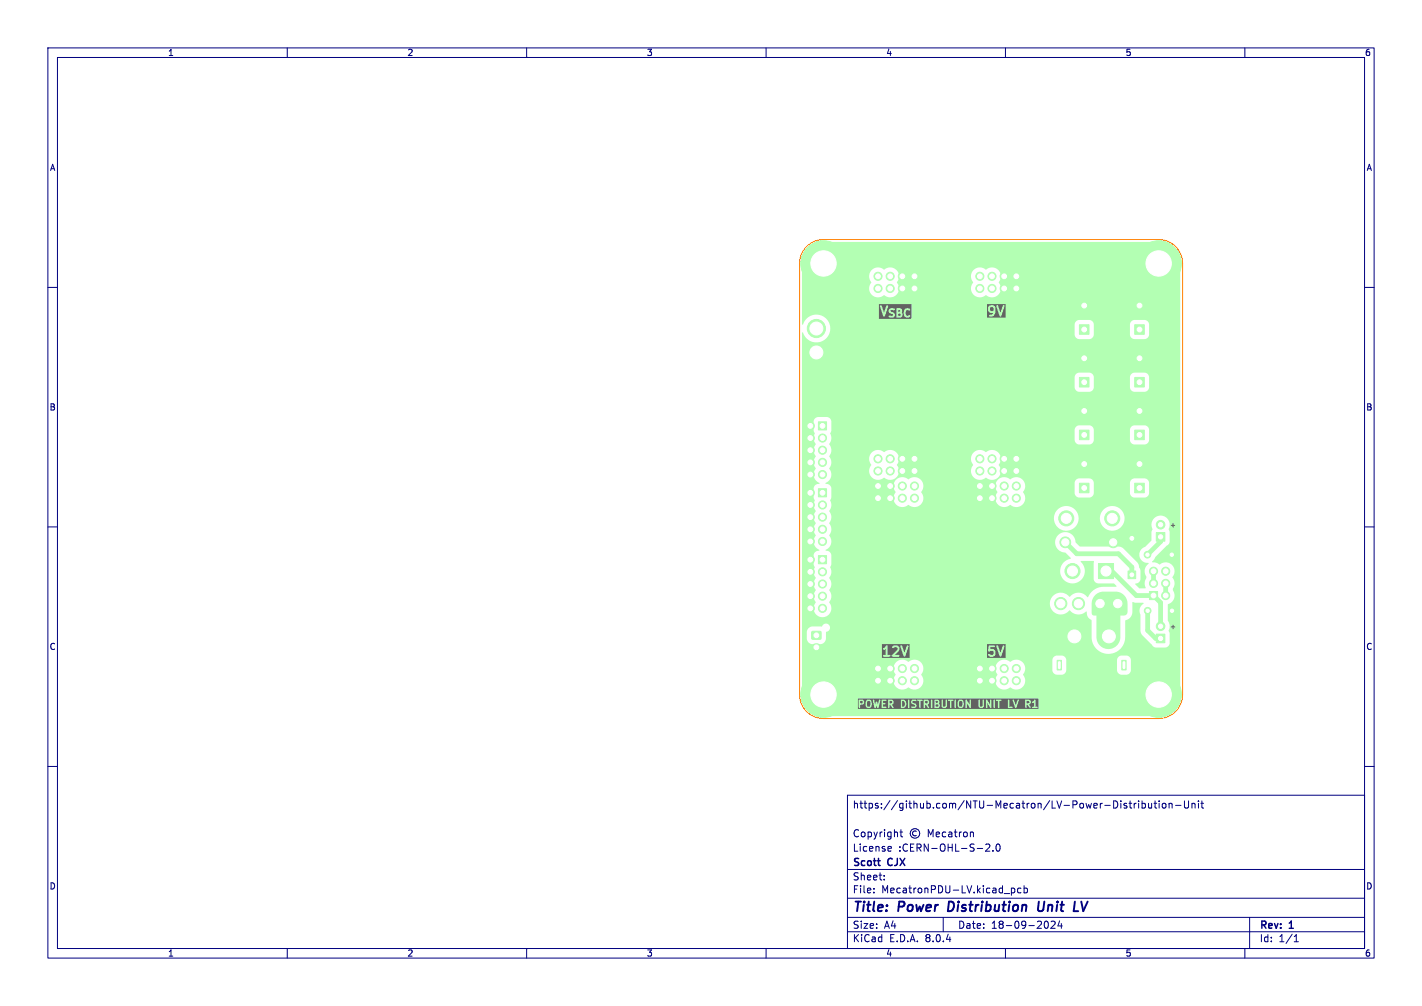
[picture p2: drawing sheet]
<svg xmlns="http://www.w3.org/2000/svg" width="297mm" height="210mm" viewBox="0 0 297 210" stroke-linecap="round" stroke-linejoin="round" font-family="sans-serif">
<g fill="#b3ffb3" stroke="#b3ffb3" stroke-width=".21">
<path d="M170.9 116h1.7v1.7h-1.7z"/>
<path d="M169.6 131.9h1.8v1.5h-1.8z"/>
<path d="M235.6 119.2h1.6v1.6h-1.6z"/>
<path d="M240.1 123.5h1.7v1.7h-1.7z"/>
<path d="M237 67.8h2v2h-2z"/>
<path d="M225.5 78.8h2v2h-2z"/>
<path d="M220.8 137.9h.9v2h-.9z"/>
<path d="M234.3 137.9h.9v2h-.9z"/>
<path d="M222.7 131.1l.5-.3h2.2a1.03 1.03 0 0 1 1.1 1v2.1a1.03 1.03 0 0 1-1.1 1h-2a1.03 1.03 0 0 1-1-1v-2.3z"/>
<path d="M237 78.8h2v2h-2z"/>
<path d="M237 89.8h2v2h-2z"/>
<path d="M168.6 71.7h3.8v3.8h-3.8z"/>
<path d="M229.4 117.6h3.2v3.2h-3.2z"/>
<path d="M170.9 102h1.7v1.7h-1.7z"/>
<path d="M241.5 111.2h1.8v1.8h-1.8z"/>
<path d="M225.5 67.8h2v2h-2z"/>
<path d="M170.9 88.1h1.7v1.7h-1.7z"/>
<path d="M237 100.9h2v2h-2z"/>
<path d="M225.5 100.9h2v2h-2z"/>
<path d="M241.5 132.4h1.8v1.8h-1.8z"/>
<path d="M225.5 89.8h2v2h-2z"/>
<circle cx="169.2" cy="116.8" r=".85"/>
<circle cx="171.8" cy="119.4" r=".85"/>
<circle cx="169.2" cy="119.4" r=".85"/>
<circle cx="171.8" cy="121.9" r=".85"/>
<circle cx="169.2" cy="121.9" r=".85"/>
<circle cx="171.8" cy="124.5" r=".85"/>
<circle cx="169.2" cy="124.5" r=".85"/>
<circle cx="171.8" cy="127" r=".85"/>
<circle cx="169.2" cy="127" r=".85"/>
<circle cx="236.4" cy="112.4" r=".8"/>
<circle cx="239.7" cy="115.8" r=".7"/>
<circle cx="244.7" cy="115.8" r=".7"/>
<circle cx="239.7" cy="127.5" r=".7"/>
<circle cx="244.8" cy="127.5" r=".7"/>
<circle cx="243.5" cy="124.3" r=".85"/>
<circle cx="240.9" cy="121.8" r=".85"/>
<circle cx="243.5" cy="121.8" r=".85"/>
<circle cx="240.9" cy="119.2" r=".85"/>
<circle cx="243.5" cy="119.2" r=".85"/>
<circle cx="238" cy="63.8" r="1"/>
<circle cx="226.5" cy="74.8" r="1"/>
<circle cx="231.6" cy="132.9" r="2.05"/>
<circle cx="238" cy="74.8" r="1"/>
<circle cx="204.7" cy="98.3" r=".85"/>
<circle cx="204.7" cy="95.8" r=".85"/>
<circle cx="207.2" cy="60.2" r=".85"/>
<circle cx="204.7" cy="60.2" r=".85"/>
<circle cx="207.2" cy="57.7" r=".85"/>
<circle cx="204.7" cy="57.7" r=".85"/>
<circle cx="207.2" cy="98.3" r=".85"/>
<circle cx="207.2" cy="95.8" r=".85"/>
<circle cx="212.3" cy="98.3" r=".85"/>
<circle cx="209.7" cy="98.3" r=".85"/>
<circle cx="212.3" cy="95.8" r=".85"/>
<circle cx="209.7" cy="95.8" r=".85"/>
<circle cx="212.3" cy="60.2" r=".85"/>
<circle cx="209.7" cy="60.2" r=".85"/>
<circle cx="212.3" cy="57.7" r=".85"/>
<circle cx="209.7" cy="57.7" r=".85"/>
<circle cx="238" cy="85.8" r="1"/>
<circle cx="212.3" cy="101.5" r=".85"/>
<circle cx="212.3" cy="104" r=".85"/>
<circle cx="209.7" cy="139.6" r=".85"/>
<circle cx="212.3" cy="139.6" r=".85"/>
<circle cx="209.7" cy="142.1" r=".85"/>
<circle cx="212.3" cy="142.1" r=".85"/>
<circle cx="209.7" cy="101.5" r=".85"/>
<circle cx="209.7" cy="104" r=".85"/>
<circle cx="204.7" cy="101.5" r=".85"/>
<circle cx="207.2" cy="101.5" r=".85"/>
<circle cx="204.7" cy="104" r=".85"/>
<circle cx="207.2" cy="104" r=".85"/>
<circle cx="204.7" cy="139.6" r=".85"/>
<circle cx="207.2" cy="139.6" r=".85"/>
<circle cx="204.7" cy="142.1" r=".85"/>
<circle cx="207.2" cy="142.1" r=".85"/>
<circle cx="170.5" cy="68.6" r="1.9"/>
<circle cx="242" cy="145" r="2.85"/>
<circle cx="242" cy="145" r="4.7"/>
<circle cx="172" cy="55" r="2.85"/>
<circle cx="172" cy="55" r="4.7"/>
<circle cx="232.3" cy="108.2" r="1.57"/>
<circle cx="222.7" cy="108.2" r="1.57"/>
<circle cx="224" cy="119.2" r="1.57"/>
<circle cx="222.5" cy="113.2" r="1.13"/>
<circle cx="232.5" cy="113.2" r="1.13"/>
<circle cx="242" cy="55" r="2.85"/>
<circle cx="242" cy="55" r="4.7"/>
<circle cx="169.2" cy="102.9" r=".85"/>
<circle cx="171.8" cy="105.4" r=".85"/>
<circle cx="169.2" cy="105.4" r=".85"/>
<circle cx="171.8" cy="108" r=".85"/>
<circle cx="169.2" cy="108" r=".85"/>
<circle cx="171.8" cy="110.5" r=".85"/>
<circle cx="169.2" cy="110.5" r=".85"/>
<circle cx="171.8" cy="113" r=".85"/>
<circle cx="169.2" cy="113" r=".85"/>
<circle cx="233.5" cy="126" r="1.28"/>
<circle cx="229.8" cy="126" r="1.27"/>
<circle cx="225.3" cy="126" r="1.28"/>
<circle cx="221.6" cy="126" r="1.28"/>
<circle cx="191" cy="101.5" r=".85"/>
<circle cx="191" cy="104" r=".85"/>
<circle cx="188.5" cy="139.6" r=".85"/>
<circle cx="191" cy="139.6" r=".85"/>
<circle cx="188.5" cy="142.1" r=".85"/>
<circle cx="191" cy="142.1" r=".85"/>
<circle cx="188.5" cy="101.5" r=".85"/>
<circle cx="188.5" cy="104" r=".85"/>
<circle cx="183.4" cy="101.5" r=".85"/>
<circle cx="185.9" cy="101.5" r=".85"/>
<circle cx="183.4" cy="104" r=".85"/>
<circle cx="185.9" cy="104" r=".85"/>
<circle cx="183.4" cy="139.6" r=".85"/>
<circle cx="185.9" cy="139.6" r=".85"/>
<circle cx="183.4" cy="142.1" r=".85"/>
<circle cx="185.9" cy="142.1" r=".85"/>
<circle cx="242.4" cy="109.5" r=".9"/>
<circle cx="226.5" cy="63.8" r="1"/>
<circle cx="172" cy="145" r="2.85"/>
<circle cx="172" cy="145" r="4.7"/>
<circle cx="169.2" cy="88.9" r=".85"/>
<circle cx="171.8" cy="91.4" r=".85"/>
<circle cx="169.2" cy="91.4" r=".85"/>
<circle cx="171.8" cy="94" r=".85"/>
<circle cx="169.2" cy="94" r=".85"/>
<circle cx="171.8" cy="96.5" r=".85"/>
<circle cx="169.2" cy="96.5" r=".85"/>
<circle cx="171.8" cy="99.1" r=".85"/>
<circle cx="169.2" cy="99.1" r=".85"/>
<circle cx="238" cy="96.9" r="1"/>
<circle cx="183.4" cy="98.3" r=".85"/>
<circle cx="183.4" cy="95.8" r=".85"/>
<circle cx="185.9" cy="60.2" r=".85"/>
<circle cx="183.4" cy="60.2" r=".85"/>
<circle cx="185.9" cy="57.7" r=".85"/>
<circle cx="183.4" cy="57.7" r=".85"/>
<circle cx="185.9" cy="98.3" r=".85"/>
<circle cx="185.9" cy="95.8" r=".85"/>
<circle cx="191" cy="98.3" r=".85"/>
<circle cx="188.5" cy="98.3" r=".85"/>
<circle cx="191" cy="95.8" r=".85"/>
<circle cx="188.5" cy="95.8" r=".85"/>
<circle cx="191" cy="60.2" r=".85"/>
<circle cx="188.5" cy="60.2" r=".85"/>
<circle cx="191" cy="57.7" r=".85"/>
<circle cx="188.5" cy="57.7" r=".85"/>
<circle cx="226.5" cy="96.9" r="1"/>
<circle cx="242.4" cy="130.7" r=".9"/>
<circle cx="226.5" cy="85.8" r="1"/>
</g>
<path d="M170.4 135.1h.3" fill="none" stroke="#b3ffb3" stroke-width="1.7"/>
<path d="M222.5 113.2l2.4 2.4h8.7l2.8 2.8v1.6M231 119.2h1.2l5.1 5.1h3.6l1.5 1.5v4.9M240.9 119.2v2.6M242.4 112.1v1l-2.7 2.7M239.7 127.5v4.1l1.7 1.7h1M243.5 121.8v2.5" fill="none" stroke="#b3ffb3" stroke-width="1"/>
<g fill="#b3ffb3">
<path d="M228.7 124.2l.6-.4 .9-.3h2.8a2.5 2.5 0 0 1 2.5 2.5v1.7a.75 .75 0 0 1-.7 .8h-.8v4.5a2.5 2.5 0 0 1-2.5 2.5 2.5 2.5 0 0 1-2.5-2.5v-4.5l-.7-.1-.3-.4v-2.3l.3-.9z"/>
<path d="M168.8 51.8a4.5 4.5 0 0 1 3.3-1.3h69.9a4.5 4.5 0 0 1 4.5 4.5v2.7h-37.5a1.94 1.94 0 0 0-1.1-1.7 1.94 1.94 0 0 0-2.1 .3 1.85 1.85 0 0 0-1.9-.3 1.85 1.85 0 0 0-1.1 1.7h-15v-.3a1.95 1.95 0 0 0-3.2-1.1 1.91 1.91 0 0 0-2.6 .1 1.91 1.91 0 0 0 0 2.6 1.91 1.91 0 0 0 .2 2.6 1.91 1.91 0 0 0 2.5 0 1.91 1.91 0 0 0 2.6-.1 1.91 1.91 0 0 0 0-2.6l.4-.7 .1-.5h15l.1 .5 .3 .7a1.96 1.96 0 0 0 .1 2.6 1.96 1.96 0 0 0 2.7 .1 1.91 1.91 0 0 0 2.6-.1 1.91 1.91 0 0 0 0-2.6l.4-.7v-.5h37.5v10h-6.5a.99 .99 0 0 0-.9-.9h-2.4a1 1 0 0 0-.7 .9h-7.5l-.1-.1a1 1 0 0 0-.9-.8h-2.3a1 1 0 0 0-.7 .9v2.3l.2 .5 .6 .3h2.2a1.01 1.01 0 0 0 1-1v-2.1h7.5v2.3l.3 .5 .5 .3h2.3a1.01 1.01 0 0 0 .9-1v-2.1h6.5v11h-6.5a.99 .99 0 0 0-.9-.9h-2.4a1 1 0 0 0-.7 .9h-7.5l-.1-.1a1 1 0 0 0-.9-.8h-2.3a1 1 0 0 0-.7 .9v2.3l.2 .5 .6 .3h2.2a1.01 1.01 0 0 0 1-1v-2.1h7.5v2.3l.3 .5 .5 .3h2.3a1.01 1.01 0 0 0 .9-1v-2.1h6.5v11h-6.5a.99 .99 0 0 0-.9-.9h-2.4a1 1 0 0 0-.7 .9h-7.5l-.1-.1a1 1 0 0 0-.9-.8h-2.3a1 1 0 0 0-.7 .9v1.7h-50.9v-.5a.68 .68 0 0 1 0-1v-1.9a.99 .99 0 0 0-.9-.9h-2a1 1 0 0 0-.8 .9v1.9a.95 .95 0 0 1 0 1.3 1.86 1.86 0 0 0 .5 1.5 2.26 2.26 0 0 0 0 2.6 2.1 2.1 0 0 0 0 2.6 1.93 1.93 0 0 0 .8 3l-.8 .3-.4 .5-.1 2.2a.78 .78 0 0 1 .1 1.1v.9l.4 .7a2.28 2.28 0 0 0 0 2.7 2.05 2.05 0 0 0 0 2.5 1.92 1.92 0 0 0 .8 3l-.4 .2a1 1 0 0 0-.9 .9v2l.3 .4a2.35 2.35 0 0 0 .2 2.4 2.1 2.1 0 0 0 0 2.6 2.1 2.1 0 0 0 0 2.5 1.89 1.89 0 0 0 .2 2.6 1.89 1.89 0 0 0 2.6-.1 1.89 1.89 0 0 0 0-2.6 2.1 2.1 0 0 0 0-2.6 2.1 2.1 0 0 0 0-2.5 2.17 2.17 0 0 0 .2-2.3l.2-.6v-1.9a1.2 1.2 0 0 0-1.2-.9v-.1a1.99 1.99 0 0 0 .8-3.1 2.1 2.1 0 0 0 0-2.5 2.1 2.1 0 0 0 0-2.6 2.17 2.17 0 0 0 .2-2.2l.2-.6v-2a1.21 1.21 0 0 0-1.2-.8v-.2a1.98 1.98 0 0 0 .8-3.1 2.1 2.1 0 0 0 0-2.5 2.1 2.1 0 0 0 0-2.6l.4-.6v-.6h50.9a1.07 1.07 0 0 0 .9 1.4h2.2a1 1 0 0 0 .9-1v-2.1h7.5v2.3l.3 .5 .5 .3h2.3a1.01 1.01 0 0 0 .9-1v-2.1h6.5v6.1h-37.5a1.94 1.94 0 0 0-1.1-1.7 1.94 1.94 0 0 0-2.1 .3 1.85 1.85 0 0 0-1.9-.3 1.85 1.85 0 0 0-1.1 1.7h-15v-.3a1.95 1.95 0 0 0-3.2-1.1 1.91 1.91 0 0 0-2.6 .2 1.91 1.91 0 0 0 0 2.5 1.91 1.91 0 0 0 .1 2.6 1.91 1.91 0 0 0 2.6 0 1.91 1.91 0 0 0 2.6-.1 1.91 1.91 0 0 0 0-2.6l.4-.7 .1-.5h15l.1 .5 .3 .7a1.96 1.96 0 0 0 .1 2.6 1.96 1.96 0 0 0 2.7 .1 1.91 1.91 0 0 0 2.6-.1 1.91 1.91 0 0 0 0-2.6l.4-.7v-.5h37.5v5h-6.5v-.1a1 1 0 0 0-.9-.8h-2.4a.98 .98 0 0 0-.7 .9h-7.5l-.1-.2a.99 .99 0 0 0-.9-.7h-2.3a.98 .98 0 0 0-.7 .9v.7h-10.4a1.94 1.94 0 0 0-1.1-1.8 1.94 1.94 0 0 0-2.1 .3 1.85 1.85 0 0 0-1.9-.2 1.85 1.85 0 0 0-1.1 1.7h-15l-.1-.3a1.96 1.96 0 0 0-3.1-1.2 1.91 1.91 0 0 0-2.6 .2 1.91 1.91 0 0 0-.1 2.6 1.91 1.91 0 0 0 .2 2.6 1.91 1.91 0 0 0 2.6 0 1.91 1.91 0 0 0 2.6-.2 1.91 1.91 0 0 0 0-2.5l.4-.7 .1-.5h15l.1 .5 .3 .7a1.96 1.96 0 0 0 .1 2.6 1.96 1.96 0 0 0 2.7 .1 1.91 1.91 0 0 0 2.6-.2 1.91 1.91 0 0 0 0-2.5l.4-.7v-.5h10.4v1.5l.4 .7 .5 .2h2.1a1.01 1.01 0 0 0 1-1v-2.1h7.5v2.2l.3 .6 .5 .3h2.3a1.01 1.01 0 0 0 .9-1v-2.1h6.5v18.4h-1.2a1.94 1.94 0 0 0-1.1-1.7 1.94 1.94 0 0 0-2.1 .3l-.7-.3-.7-.1-.1-.2 .7-.9 2.4-2.4a.99 .99 0 0 0 .6-.9v-1.9l-.2-.5a1.94 1.94 0 0 0-.5-2.5 1.94 1.94 0 0 0-2.6 .1h-6.1v-.3a2.58 2.58 0 0 0-2.8-2.3 2.58 2.58 0 0 0-2.4 2.6h-4.4v-.3a2.58 2.58 0 0 0-4.1-1.8 2.58 2.58 0 0 0 .3 4.4 2.58 2.58 0 0 0 3.8-2.3h4.4v.3a2.58 2.58 0 0 0 2.7 2.3 2.58 2.58 0 0 0 2.5-2.6h6.1v.1a2.24 2.24 0 0 0-.3 2.3l-.2 .4v1.8l-1.3 1.4a1.71 1.71 0 0 0-1.2 1.9 1.71 1.71 0 0 0 1.8 1.4l.1 .1a2.03 2.03 0 0 0-.5 2.8v.3a2.33 2.33 0 0 0-.2 2.1h-1.2l-.9-.8 .1-.2h.2a1 1 0 0 0 .8-.9v-1.9l-.5-1.4-3.3-3.3-.7-.2h-8.1l-.9-.8a2.15 2.15 0 0 0-2.2-2.2 2.15 2.15 0 0 0-2.1 2.1 2.15 2.15 0 0 0 2.1 2.2l1.1 1.1v.1a2.59 2.59 0 0 0-2 3.6 2.59 2.59 0 0 0 3.9 1.1 2.59 2.59 0 0 0 .2-4.1l.1-.1h2.7l-.1 3.7a.99 .99 0 0 0 1 1h3.2l.6 .6-.1 .1h-3l-.9 .3-1.1 .7-1 1.2a2.4 2.4 0 0 0-3.7-.1 2.31 2.31 0 0 0-3.4-.2 2.31 2.31 0 0 0 .1 3.4 2.31 2.31 0 0 0 3.3-.4 2.43 2.43 0 0 0 3.5 .3l.1 .4a1.8 1.8 0 0 0 1 1.4v1.4h-54.6a.93 .93 0 0 0-.9-.7 .93 .93 0 0 0-.9 .6h-2l-.6 .3-.5 .7v1.5a1.24 1.24 0 0 0 1.2 1.2h1.8a1.25 1.25 0 0 0 1-1.2v-1.3l.3-.2a.85 .85 0 0 0 .6-.9h54.6v2.6l.7 1.6 .7 .7 .8 .4 .8 .3h.9l.9-.3 .8-.4 .7-.7 .4-.8 .3-1.2v-3.5l.9-.5 .5-.7 .1-2.7 2.4 .2a1.85 1.85 0 0 0-.7 2.4l.1 3.9 2.6 2.8 .5 .2h2l.6-.3 .3-.7-.1-2.2a.76 .76 0 0 1 .1-1l-.1-.8-.3-.7v-3.3a2.05 2.05 0 0 0 1.1-2.9v-.4a2.12 2.12 0 0 0-.1-2.5l.3-.6 .1-.6h1.2v18.6h-10.3v-.1a1 1 0 0 0-.9-.9l-1.3 .1a1 1 0 0 0-.7 .9h-10.6v-.1a1 1 0 0 0-.9-.9l-1.3 .1a1 1 0 0 0-.7 .9v1.8h-5.7a1.94 1.94 0 0 0-1.1-1.8 1.94 1.94 0 0 0-2.1 .3 1.85 1.85 0 0 0-1.9-.2 1.85 1.85 0 0 0-1.1 1.7h-15l-.1-.3a1.96 1.96 0 0 0-3.1-1.2 1.91 1.91 0 0 0-2.6 .2 1.91 1.91 0 0 0-.1 2.6 1.91 1.91 0 0 0 .2 2.6 1.91 1.91 0 0 0 2.6 0 1.91 1.91 0 0 0 2.6-.2 1.91 1.91 0 0 0 0-2.5l.4-.7 .1-.5h15l.1 .5 .3 .7a1.96 1.96 0 0 0 .1 2.6 1.96 1.96 0 0 0 2.7 .1 1.91 1.91 0 0 0 2.6-.2 1.91 1.91 0 0 0 0-2.5l.4-.7v-.5h5.7a1.05 1.05 0 0 0 .9 1.3l1.2-.1a1 1 0 0 0 .8-.9v-2.1h10.6v2.1l.2 .5 .6 .4 1.2 .1a1.01 1.01 0 0 0 .9-1v-2.1h10.3v7.2a4.5 4.5 0 0 1-4.5 4.5h-70a4.5 4.5 0 0 1-4.5-4.5v-75.5l.1-.1a2.93 2.93 0 0 0 4.2 1.8 2.93 2.93 0 0 0 .9-4.5 2.93 2.93 0 0 0-4.6 .3l-.5 .8-.1-12.8a4.5 4.5 0 0 1 1.3-3.2z"/>
</g>
<g fill="#fff" stroke="#fff" stroke-width=".21">
<circle cx="171.8" cy="116.8" r=".5"/>
<circle cx="169.2" cy="116.8" r=".5"/>
<circle cx="171.8" cy="119.4" r=".5"/>
<circle cx="169.2" cy="119.4" r=".5"/>
<circle cx="171.8" cy="121.9" r=".5"/>
<circle cx="169.2" cy="121.9" r=".5"/>
<circle cx="171.8" cy="124.5" r=".5"/>
<circle cx="169.2" cy="124.5" r=".5"/>
<circle cx="171.8" cy="127" r=".5"/>
<circle cx="169.2" cy="127" r=".5"/>
<circle cx="172.5" cy="131" r=".6"/>
<circle cx="170.5" cy="132.6" r=".5"/>
<circle cx="170.5" cy="135.1" r=".5"/>
<circle cx="236.4" cy="120" r=".4"/>
<circle cx="236.4" cy="112.4" r=".4"/>
<circle cx="239.7" cy="115.8" r=".35"/>
<circle cx="244.7" cy="115.8" r=".35"/>
<circle cx="239.7" cy="127.5" r=".35"/>
<circle cx="244.8" cy="127.5" r=".35"/>
<circle cx="240.9" cy="124.3" r=".5"/>
<circle cx="243.5" cy="124.3" r=".5"/>
<circle cx="240.9" cy="121.8" r=".5"/>
<circle cx="243.5" cy="121.8" r=".5"/>
<circle cx="240.9" cy="119.2" r=".5"/>
<circle cx="243.5" cy="119.2" r=".5"/>
<circle cx="238" cy="68.8" r=".5"/>
<circle cx="238" cy="63.8" r=".5"/>
<circle cx="226.5" cy="79.8" r=".5"/>
<circle cx="226.5" cy="74.8" r=".5"/>
<circle cx="224.4" cy="132.8" r="1.35"/>
<circle cx="231.6" cy="132.8" r="1.35"/>
<circle cx="238" cy="79.8" r=".5"/>
<circle cx="238" cy="74.8" r=".5"/>
<circle cx="204.7" cy="98.3" r=".5"/>
<circle cx="204.7" cy="95.8" r=".5"/>
<circle cx="207.2" cy="60.2" r=".5"/>
<circle cx="204.7" cy="60.2" r=".5"/>
<circle cx="207.2" cy="57.7" r=".5"/>
<circle cx="204.7" cy="57.7" r=".5"/>
<circle cx="207.2" cy="98.3" r=".5"/>
<circle cx="207.2" cy="95.8" r=".5"/>
<circle cx="212.3" cy="98.3" r=".5"/>
<circle cx="209.7" cy="98.3" r=".5"/>
<circle cx="212.3" cy="95.8" r=".5"/>
<circle cx="209.7" cy="95.8" r=".5"/>
<circle cx="212.3" cy="60.2" r=".5"/>
<circle cx="209.7" cy="60.2" r=".5"/>
<circle cx="212.3" cy="57.7" r=".5"/>
<circle cx="209.7" cy="57.7" r=".5"/>
<circle cx="238" cy="90.8" r=".5"/>
<circle cx="238" cy="85.8" r=".5"/>
<circle cx="212.3" cy="101.5" r=".5"/>
<circle cx="212.3" cy="104" r=".5"/>
<circle cx="209.7" cy="139.6" r=".5"/>
<circle cx="212.3" cy="139.6" r=".5"/>
<circle cx="209.7" cy="142.1" r=".5"/>
<circle cx="212.3" cy="142.1" r=".5"/>
<circle cx="209.7" cy="101.5" r=".5"/>
<circle cx="209.7" cy="104" r=".5"/>
<circle cx="204.7" cy="101.5" r=".5"/>
<circle cx="207.2" cy="101.5" r=".5"/>
<circle cx="204.7" cy="104" r=".5"/>
<circle cx="207.2" cy="104" r=".5"/>
<circle cx="204.7" cy="139.6" r=".5"/>
<circle cx="207.2" cy="139.6" r=".5"/>
<circle cx="204.7" cy="142.1" r=".5"/>
<circle cx="207.2" cy="142.1" r=".5"/>
<circle cx="170.5" cy="73.6" r="1.35"/>
<circle cx="170.5" cy="68.6" r="1.35"/>
<circle cx="242" cy="145" r="2.65"/>
<circle cx="172" cy="55" r="2.65"/>
<circle cx="232.3" cy="108.2" r="1.05"/>
<circle cx="222.7" cy="108.2" r="1.05"/>
<circle cx="231" cy="119.2" r="1.05"/>
<circle cx="224" cy="119.2" r="1.05"/>
<circle cx="222.5" cy="113.2" r=".75"/>
<circle cx="232.5" cy="113.2" r=".75"/>
<circle cx="242" cy="55" r="2.65"/>
<circle cx="171.8" cy="102.9" r=".5"/>
<circle cx="169.2" cy="102.9" r=".5"/>
<circle cx="171.8" cy="105.4" r=".5"/>
<circle cx="169.2" cy="105.4" r=".5"/>
<circle cx="171.8" cy="108" r=".5"/>
<circle cx="169.2" cy="108" r=".5"/>
<circle cx="171.8" cy="110.5" r=".5"/>
<circle cx="169.2" cy="110.5" r=".5"/>
<circle cx="171.8" cy="113" r=".5"/>
<circle cx="169.2" cy="113" r=".5"/>
<circle cx="233.5" cy="126" r=".87"/>
<circle cx="229.8" cy="126" r=".87"/>
<circle cx="225.3" cy="126" r=".87"/>
<circle cx="221.6" cy="126" r=".87"/>
<circle cx="191" cy="101.5" r=".5"/>
<circle cx="191" cy="104" r=".5"/>
<circle cx="188.5" cy="139.6" r=".5"/>
<circle cx="191" cy="139.6" r=".5"/>
<circle cx="188.5" cy="142.1" r=".5"/>
<circle cx="191" cy="142.1" r=".5"/>
<circle cx="188.5" cy="101.5" r=".5"/>
<circle cx="188.5" cy="104" r=".5"/>
<circle cx="183.4" cy="101.5" r=".5"/>
<circle cx="185.9" cy="101.5" r=".5"/>
<circle cx="183.4" cy="104" r=".5"/>
<circle cx="185.9" cy="104" r=".5"/>
<circle cx="183.4" cy="139.6" r=".5"/>
<circle cx="185.9" cy="139.6" r=".5"/>
<circle cx="183.4" cy="142.1" r=".5"/>
<circle cx="185.9" cy="142.1" r=".5"/>
<circle cx="242.4" cy="112.1" r=".45"/>
<circle cx="242.4" cy="109.5" r=".45"/>
<circle cx="226.5" cy="68.8" r=".5"/>
<circle cx="226.5" cy="63.8" r=".5"/>
<circle cx="172" cy="145" r="2.65"/>
<circle cx="171.8" cy="88.9" r=".5"/>
<circle cx="169.2" cy="88.9" r=".5"/>
<circle cx="171.8" cy="91.4" r=".5"/>
<circle cx="169.2" cy="91.4" r=".5"/>
<circle cx="171.8" cy="94" r=".5"/>
<circle cx="169.2" cy="94" r=".5"/>
<circle cx="171.8" cy="96.5" r=".5"/>
<circle cx="169.2" cy="96.5" r=".5"/>
<circle cx="171.8" cy="99.1" r=".5"/>
<circle cx="169.2" cy="99.1" r=".5"/>
<circle cx="238" cy="101.9" r=".5"/>
<circle cx="238" cy="96.9" r=".5"/>
<circle cx="183.4" cy="98.3" r=".5"/>
<circle cx="183.4" cy="95.8" r=".5"/>
<circle cx="185.9" cy="60.2" r=".5"/>
<circle cx="183.4" cy="60.2" r=".5"/>
<circle cx="185.9" cy="57.7" r=".5"/>
<circle cx="183.4" cy="57.7" r=".5"/>
<circle cx="185.9" cy="98.3" r=".5"/>
<circle cx="185.9" cy="95.8" r=".5"/>
<circle cx="191" cy="98.3" r=".5"/>
<circle cx="188.5" cy="98.3" r=".5"/>
<circle cx="191" cy="95.8" r=".5"/>
<circle cx="188.5" cy="95.8" r=".5"/>
<circle cx="191" cy="60.2" r=".5"/>
<circle cx="188.5" cy="60.2" r=".5"/>
<circle cx="191" cy="57.7" r=".5"/>
<circle cx="188.5" cy="57.7" r=".5"/>
<circle cx="226.5" cy="101.9" r=".5"/>
<circle cx="226.5" cy="96.9" r=".5"/>
<circle cx="242.4" cy="133.3" r=".45"/>
<circle cx="242.4" cy="130.7" r=".45"/>
<circle cx="226.5" cy="90.8" r=".5"/>
<circle cx="226.5" cy="85.8" r=".5"/>
</g>
<path d="M221.3 138.3v1.1M234.8 138.3v1.1" fill="none" stroke="#fff" stroke-width=".6"/>
<g fill="#626262">
<path d="M184.2 134.5h5.8v.4h-.2a.2 .2 0 0 0-.2-.2 .2 .2 0 0 0-.2 .1l-.5 1.5-.5-1.5a.2 .2 0 0 0-.2-.1 .2 .2 0 0 0-.1 .3l.1 .3h-.3l-.2-.3-.4-.3h-.5l-.4 .3a.21 .21 0 0 0 0 .3 .21 .21 0 0 0 .3-.1l.5-.1 .3 .3-1.3 1.5-.8-.2-.1-1.9-.2-.1-.6 .6a.2 .2 0 0 0-.1 .3 .2 .2 0 0 0 .3 .1l.3-.2v1.2h-.4a.2 .2 0 0 0-.2 .2 .2 .2 0 0 0 .2 .2h1.2l.2-.2h.2l.2 .2h1.3a.2 .2 0 0 0 .2-.2 .2 .2 0 0 0-.2-.2h-.8l.8-.8 .2-.6h.3l.5 1.7 .3 .1 .8-2.2h.2v2.4h-5.8z"/>
<path d="M206.9 64.2h.6l-.1 .7-.6-.1z"/>
<path d="M206.2 63.5h3.8v.4h-.2a.2 .2 0 0 0-.1-.2 .2 .2 0 0 0-.3 .1l-.4 1.5-.5-1.5a.2 .2 0 0 0-.3-.1 .2 .2 0 0 0-.1 .3l.1 .3h-.3l-.1-.3-.4-.3h-.5l-.4 .3-.1 .3 .1 .8 .4 .2h.5l-.2 .3-.4 .1a.2 .2 0 0 0-.2 .2 .2 .2 0 0 0 .2 .2l.6-.1 .4-.5 .1-1.2h.3l.6 1.7 .3 .1 .7-2.2h.2v2.4h-3.8z"/>
<path d="M187.6 65.5h.5v.4h-.5z"/>
<path d="M187.6 64.7l.4 .1v.2l-.4 .1z"/>
<path d="M183.6 63.5h6.7v.4h-4.8l-.2-.2-.7 1.6-.5-1.5a.2 .2 0 0 0-.2-.1 .2 .2 0 0 0-.1 .3l.7 2 .2 .1 .1-.1 .7-2.1h4.8v.7l-.7-.3-.7 .3-.1 1h-.3l-.2-.4 .1-.5-.4-.4-.8 .1v1.3h-.3l-.2-.4-.7-.4 .2-.2 .5 .1a.2 .2 0 0 0 .2-.2 .2 .2 0 0 0-.1-.2l-.7-.1-.4 .3-.1 .2 .1 .4 .8 .5-.1 .2h-.6a.2 .2 0 0 0-.2 .1 .2 .2 0 0 0 .1 .2l.8 .1 .3-.2 .1-.4h.3l.1 .6h.8l.3-.2 .1-.5h.3l.4 .6h.8a.22 .22 0 0 0 .1-.3 .22 .22 0 0 0-.4 0 .55 .55 0 0 1-.6-.6 .55 .55 0 0 1 .6-.5 .21 .21 0 0 0 .3 .1 .21 .21 0 0 0 .1-.3h.2v1.9h-6.7z"/>
<path d="M206.2 134.5h3.8v.4h-.2a.2 .2 0 0 0-.1-.2 .2 .2 0 0 0-.3 .1l-.4 1.5-.5-1.5a.2 .2 0 0 0-.3-.1 .2 .2 0 0 0-.1 .3l.4 1h-.6l-.1-.3-.4-.2h-.6v-.4h.8a.2 .2 0 0 0 .2-.2 .2 .2 0 0 0-.2-.2h-1l-.1 .1-.1 1.2 .2 .1 .7-.2 .2 .2-.1 .5-.5 .1a.26 .26 0 0 0-.3-.2 .26 .26 0 0 0-.2 .3l.4 .3h.6l.4-.3 .1-.8h.6l.3 1 .3 .1 .7-2.2h.2v2.4h-3.8z"/>
<path d="M200.4 146.4l.5 .1 .1 .7-.2 .3-.4-.1-.1-.7z"/>
<path d="M195.4 147l.5 .1 .1 .3-.6 .1z"/>
<path d="M195.4 146.3l.4 .1 .1 .3h-.5z"/>
<path d="M188.4 146.3a.6 .6 0 0 1 .6 .6 .6 .6 0 0 1-.6 .6z"/>
<path d="M181.2 146.4l.5 .1 .1 .7-.3 .3-.4-.1v-.7z"/>
<path d="M214.4 146.3l.5 .1 .1 .3-.6 .1z"/>
<path d="M193.2 146.3l.5 .1v.3l-.5 .1z"/>
<path d="M185.8 146.3l.5 .1v.3l-.5 .1z"/>
<path d="M179.7 146.3l.4 .1 .1 .3-.5 .1z"/>
<path d="M179.2 145.9h37.7v1.7l-.6-.1v-1.4l-.2-.1-.4 .5h-.4l-.4-.5h-.6l-.2 .2h-1.3l-.2-.2-.5 1.2-.3-1.1-.2-.1-.1 .2 .5 1.4-1.2-.1v-1.3l-.1-.2-1.6 .1-1-.1-.1 .2-.3-.2-.6 .2-.2-.2-.1 1.1-.6-1-.7 .1-.2-.2-.1 .2v1.2l-.2 .1-.3-.1v-1.2l-.2-.2-.1 .2h-1.6l-.2-.1-.1 1-.7-1.1-.2 .1v.6h-.3l-.1-.4-.4-.3-.6 .2-1.2-.2h-.9l-.3 .2-.2-.2-.1 .2v1.2l-.2 .1-.4-.1v-1.2l-.1-.2-.2 .1v1.1h-.3l-.2-.3 .1-.5-.4-.4h-.5l-.2 .2-.6-.2-.1 .5h-.3l-.4-.5-.8 .1-1.2-.1-.1 .3h.4v.9h-.6l-.2-.3-.6-.2 .2-.4h.6v-.1l-.3-.2-.7 .2-.7-.1-.1 .7h-.3l-.2-.5-.4-.3-.5 .1-.1 .4h-1.4l-.5-.5-1.1 .1-.8-.1-.4 .2-.2-.2-.3 1.1-.3-.6-.3 .6-.3-1.1-.2 .2 .1 .5h-.3l-.1-.4-.4-.3-.5 .1-.3 .4h-.3l-.4-.5h-.6l-.1 .2v1.6l.2-.1 .1-.6 .6-.1 .2-.5h.3l.1 1 .4 .3h.3l.4-.3 .1-.8h.3l.3 1.1 .2-.1 .2-.5 .1 .5 .2 .1 .5-1.6h.2l.1 1.6h.9v-.2l-.7-.1v-.5l.5-.1-.1-.2h-.4v-.4h.6l.1-.2h.4v1.6l.1 .1 .2-.1v-.6l.6 .7h.2l-.3-.7 .3-.2 .1-.4h1.4v1.2l.2 .1 .6-.1 .3-.3 .1-.6h.3v.9l.2 .1 .1-.1v-1.5h.5l-.1 .3 .1 .3 .7 .5-.1 .2h-.7l.1 .2 .6 .1 .3-.2 .1-.4h.6v.5l.2 .1 .1-.1v-1.4h.4v-.2h.2v1.6l.1 .1 .2-.1v-.6l.6 .7h.2l-.3-.7 .3-.2 .1-.4h.3v1.2l.3 .1v-1.6h.4v1.5l.2 .1 .8-.1 .2-.5h.3l.3 .5 .5 .1 .4-.4v-1.2l.6 .1v1.4l.2 .1 .1-.1v-1.4h.4v-.2h.3v1.6l.1 .1 .1-.1 .1-1.5h.5l-.2 .4v.6l.1 .4 .4 .2h.4l.3-.3 .1-.8h.3l.1 1.1 .2-.1v-1l.6 1.1h.2l.1-1.6h1.6v1.2l.4 .4 .5-.1 .2-.2v-1.3h.4v1.6l.3-.1v-1l.6 1.1h.2l.1-1.6h.4v1.5l.2 .1 .1-.1v-1.5h.2l.4 .1v1.4l.2 .1 .1-.1v-1.4h.4v-.2h1.4v1.7h.9l.1-.2h.5l.2 .2 .6-1.6h1.3l.1 1.6 .2-.1v-.6l.6 .7h.3l-.4-.7 .3-.2 .1-.4h.4l-.1 .2 .4-.1v.9l-.4 .1v.2h1l.3-.2v.4h-37.7z"/>
</g>
<g fill="none" stroke="#000080" stroke-width=".21">
<path d="M10 10h277v190h-277zM12 12h273v186h-273zM60 10v2M110 10v2M160 10v2M210 10v2M260 10v2M10 60h2M285 60h2M10 110h2M285 110h2M10 160h2"/>
<path d="M285 160h2M177 166h108v32h-108zM185.7 176.7l.4 .1 .1 .3-.7 .1M186.1 177.6l-.4 .1M188 173.7h.5M188.2 173.2v1.3l.3 .2M191.4 173.6a.52 .52 0 0 0-.8 .4 .52 .52 0 0 0 .8 .4M193.9 174.7v-1.5l.5 1.1 .5-1.1v1.5M195.5 174.2l.7-.1v-.3l-.5-.1-.2 .2 .1 .7h.6M197.5 173.8l-.4-.1-.3 .3 .2 .6h.5M198.2 173.8h.5l.1 .9M198.8 174.1h-.5l-.2 .2 .2 .4 .5-.1"/>
<path d="M199.3 173.7h.6M199.5 173.2v1.3l.4 .2M200.4 173.7v1M200.8 173.7l-.4 .3M201.3 173.8l.2-.1 .5 .1v.6l-.1 .2-.4 .1-.2-.1zM202.7 173.8l.2-.1 .3 .1 .1 .9M202.7 173.7v1M205.9 176.3l.6-.1 .2 .4-.9 1.1h.9M207.4 177.6v.1M208.2 176.3l.2-.1a.8 .8 0 0 1 .5 .7 .8 .8 0 0 1-.5 .8l-.2-.1-.2-.5zM234.7 168l.7 .4-.2 .3-.5-.1M235.3 167.8l-.3-.1-.3 .2"/>
<path d="M235.8 167.7h.6M236 167.2v1.3l.4 .2M236.9 167.7v1M237.3 167.7l-.4 .3M237.8 167.2v.1M237.8 167.7v1M238.5 167.8l.5-.1 .2 .3-.1 .6h-.6M238.5 167.2v1.5M239.9 167.7l.1 .9 .3 .1 .2-.1M240.5 167.7v1M241 167.7h.6M241.2 167.2v1.3l.4 .2"/>
<path d="M242.1 167.2v.1M242.1 167.7v1M242.8 167.8l.2-.1 .5 .1v.6l-.1 .2-.4 .1-.2-.1zM244.2 167.8l.2-.1 .3 .1 .1 .9M244.2 167.7v1M245.5 168.1h1.2M247.4 167.2v1.2l.3 .3 .4-.1 .1-.2v-1.2M249 167.8l.2-.1 .3 .1 .1 .9M249 167.7v1M250.3 167.2v.1M250.3 167.7v1M250.8 167.7h.6"/>
<path d="M251 167.2v1.3l.4 .2M60 198v2M110 198v2M160 198v2M177 194.5h108M177 191.5h108M177 187.5h108M177 181.5h108M182.5 186.3v.1M182.5 185.5v.1M184.7 183.6v.1M184.7 182.8v.1"/>
<path d="M197 191.5v3M210 198v2M211.2 185.5l.5-.1 .3 .3-.2 .6h-.6M211.2 185.4v1.5M213.2 185.5l-.4-.1-.3 .3 .2 .6h.5M213.9 185.5l.4-.1 .3 .3-.1 .6h-.6M213.9 184.9v1.5M218.3 192.4l.2-.1a.8 .8 0 0 1 .5 .7 .8 .8 0 0 1-.5 .8l-.2-.1M219.5 192.4l.6-.1 .3 .4-.9 1.1h.9M221.3 192.2l-.3 1.1h.9M221.7 192.8v1M260 198v2"/>
<path d="M261 191.5v6.5M270.3 196.6h.9M270.3 195.5l.4-.4v1.5"/>
<circle cx="191.1" cy="174" r="1"/>
</g>
<path d="M198.2 188.2l-.2 2h.4M217 188.2l-.2 1.6 .1 .3a.66 .66 0 0 0 .9-.1M224.3 190.2h.9M225.8 188.2l.5 2 .9-2" fill="none" stroke="#000080" stroke-width=".4"/>
<path d="M168.5 51.5a5 5 0 0 1 3.5-1.5h70a5 5 0 0 1 5 5v90a5 5 0 0 1-5 5h-70a5 5 0 0 1-5-5v-90a5 5 0 0 1 1.5-3.5z" fill="none" stroke="#ff8000" stroke-width=".21"/>
<g font-size="2.8" fill="#000080">
<text x="178" y="190.9">Title:</text>
<text x="187.7" y="190.9">Power</text>
<text x="198.8" y="190.9">Distribution</text>
<text x="218.4" y="190.9">Unit</text>
</g>
<g font-size="2.1" fill="#000080">
<text x="178" y="169">https://github.com/NTU-Mecatron/LV-Power-Distribution-Unit</text>
<text x="178" y="178">License</text>
<text x="178" y="175">Copyright</text>
<text x="187.7" y="178">:CERN-OHL-S-2.0</text>
<text x="178" y="184">Sheet:</text>
<text x="178" y="181.2">Scott</text>
<text x="185.5" y="181.2">CJX</text>
<text x="178" y="186.7">File:</text>
<text x="184.1" y="186.7">MecatronPDU-LV.kicad_pcb</text>
<text x="178" y="196.9">KiCad</text>
<text x="178" y="194.1">Size:</text>
<text x="184.7" y="194.1">A4</text>
<text x="185.7" y="196.9">E.D.A.</text>
<text x="193.3" y="196.9">8.0.4</text>
<text x="200" y="194.1">Date:</text>
<text x="207" y="194.1">18-09-2024</text>
<text x="263" y="194.3">Rev:</text>
<text x="263" y="196.9">Id:</text>
<text x="267.1" y="196.9">1/1</text>
<text x="269.4" y="194.3">1</text>
</g>
<g font-size="1.8" fill="#000080">
<text x="35" y="11.9">1</text>
<text x="85" y="11.9">2</text>
<text x="135" y="11.9">3</text>
<text x="185" y="11.9">4</text>
<text x="235" y="11.9">5</text>
<text x="285" y="11.9">6</text>
<text x="10.3" y="35.9">A</text>
<text x="285.4" y="35.9">A</text>
<text x="10.3" y="85.9">B</text>
<text x="285.3" y="85.9">B</text>
<text x="10.3" y="135.9">C</text>
<text x="285.3" y="135.9">C</text>
<text x="10.3" y="185.9">D</text>
<text x="285.3" y="185.9">D</text>
<text x="35" y="199.9">1</text>
<text x="85" y="199.9">2</text>
<text x="135" y="199.9">3</text>
<text x="185" y="199.9">4</text>
<text x="235" y="199.9">5</text>
<text x="285" y="199.9">6</text>
</g>
<g font-size="1.4" fill="#626262">
<text x="244.3" y="110.3">+</text>
<text x="244.3" y="131.5">+</text>
</g>
</svg>
